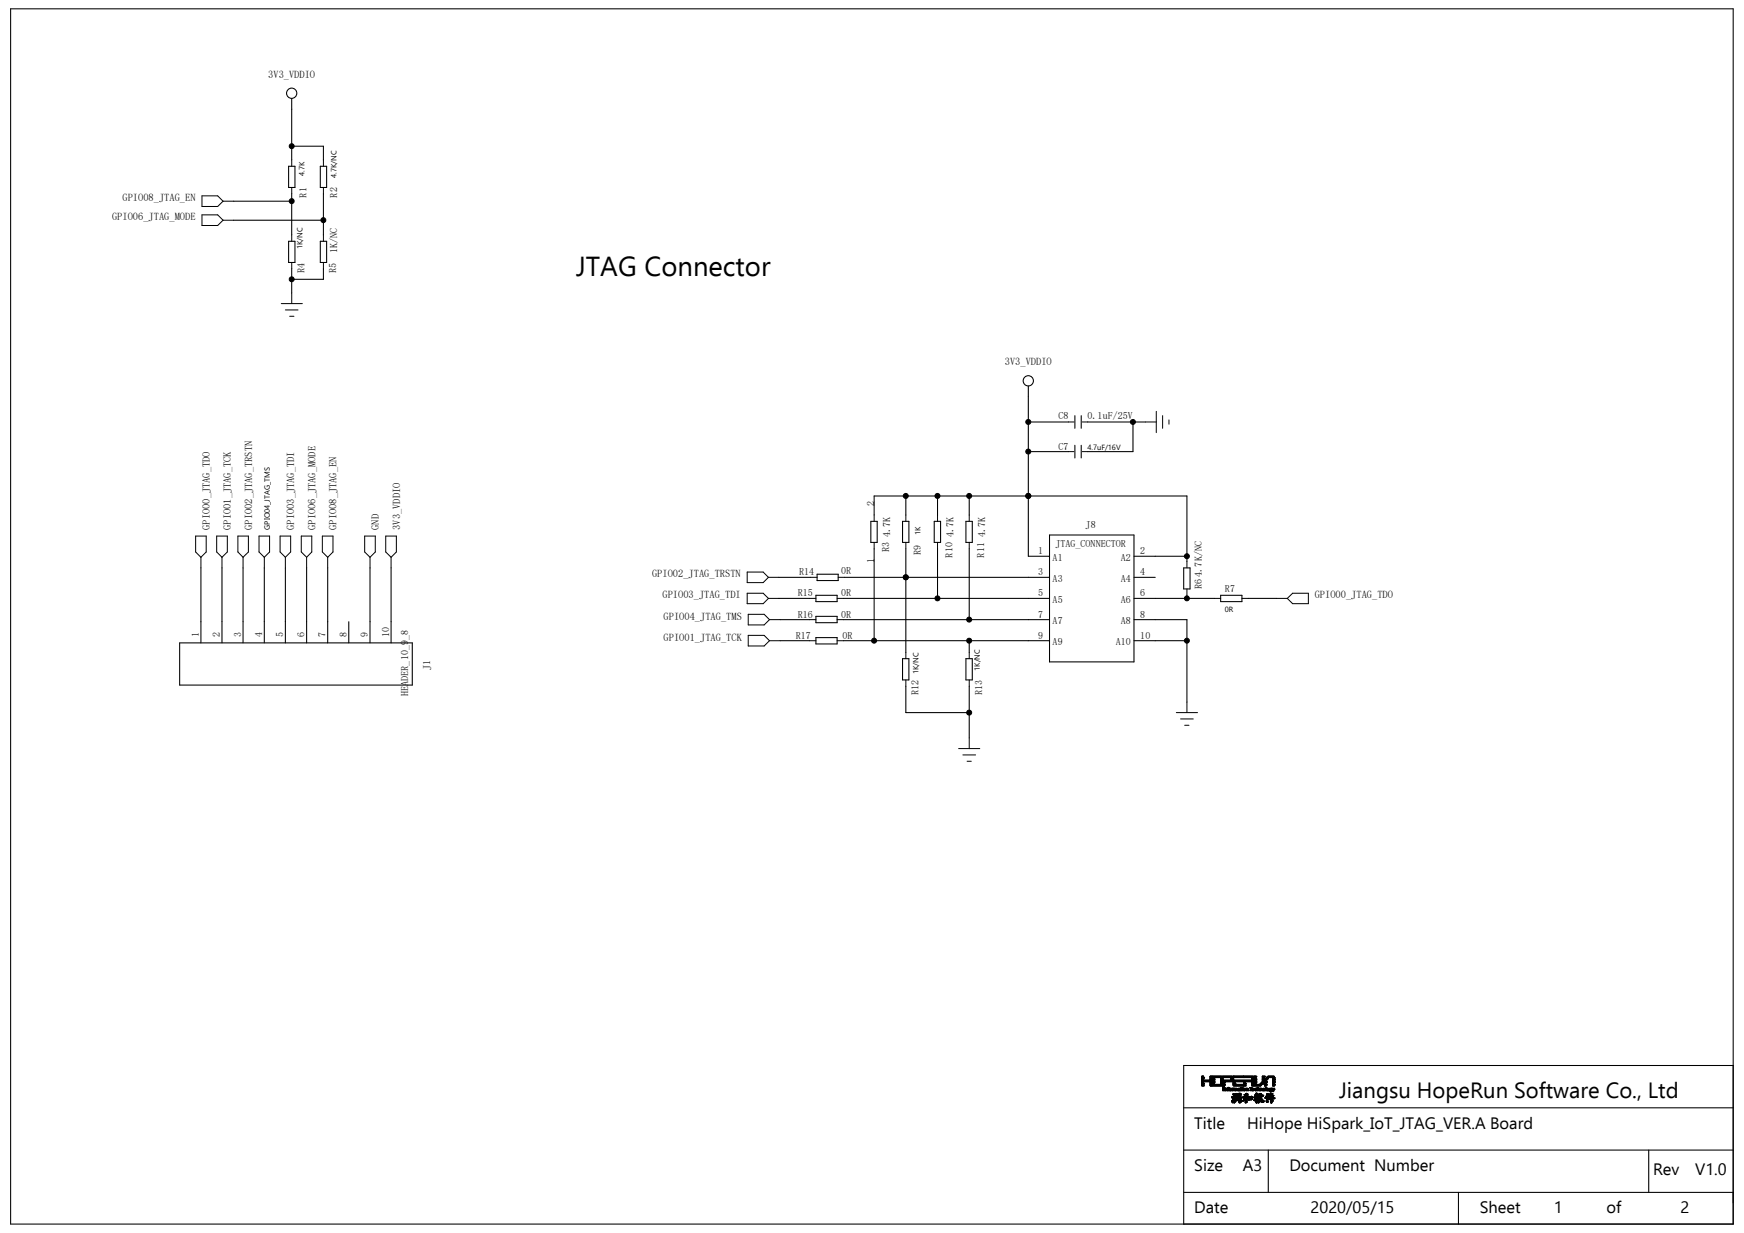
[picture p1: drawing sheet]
<svg xmlns="http://www.w3.org/2000/svg" width="297mm" height="210mm" viewBox="0 0 297 210" stroke-linecap="round" stroke-linejoin="round" font-family="sans-serif">
<g fill="none" stroke="#000" stroke-width=".17">
<path d="M34.4 33.4h2.7l.9 .9-.9 .9h-2.7zM34.4 36.6h2.7l.9 .9-.9 .9h-2.7zM38 34.3h1.8M38 37.5h1.8M49.7 27.2v1.1M49.7 31.9v1.1M55.1 27.2v1.1M55.1 31.9v1.1M47.9 51.7h3.6M48.6 52.8h2.2M49.3 53.9h.8M49.7 40v1.1"/>
<path d="M49.7 44.7v1.1M49.7 49.9v1.8M55.1 40v1.1M55.1 44.7v1.1M182 76.9h.9M182 71.9h.9M184.3 76.9h.9M184.3 71.9h.9M195.1 71.9h1.8M196.9 70.1v3.6M198 70.8v2.2M199.1 71.5v.7"/>
<path d="M33.3 91.3h1.8v2.7l-.9 .9-.9-.9zM34.2 94.9v1.8M36.9 91.3h1.8v2.7l-.9 .9-.9-.9zM37.8 94.9v1.8M40.5 91.3h1.8v2.7l-.9 .9-.9-.9zM41.4 94.9v1.8M44.1 91.3h1.8v2.7l-.9 .9-.9-.9zM45 94.9v1.8M47.7 91.3h1.8v2.7l-.9 .9-.9-.9zM48.6 94.9v1.8M51.3 91.3h1.8v2.7l-.9 .9-.9-.9zM52.2 94.9v1.8"/>
<path d="M54.9 91.3h1.8v2.7l-.9 .9-.9-.9zM55.8 94.9v1.8M62.1 91.3h1.8v2.7l-.9 .9-.9-.9zM63 94.9v1.8M65.7 91.3h1.8v2.7l-.9 .9-.9-.9zM66.6 94.9v1.8M127.2 97.4h2.8l.9 .9-.9 .9h-2.8zM130.9 98.3h1.7M138 98.3h1.1M142.7 98.3h1.1M148.9 87.7v1.1M148.9 92.4v1.1"/>
<path d="M154.3 87.7v1.1M154.3 92.4v1.1M159.7 87.7v1.1M159.7 92.4v1.1M165.1 87.7v1.1M165.1 92.4v1.1M202.1 95.6v1.1M127.2 101h2.8l.9 .9-.9 .9h-2.8zM127.4 104.6h2.7l.9 .9-.9 .9h-2.7zM127.4 108.2h2.7l.9 .9-.9 .9h-2.7zM130.9 101.9h1.7M131 105.5h1.8"/>
<path d="M131 109.1h1.8M137.9 101.9h1M137.9 105.5h1M137.9 109.1h1M142.6 101.9h1M142.6 105.5h1M142.6 109.1h1M154.3 111.1v1.1M154.3 115.8v1.1M165.1 111.1v1.1M165.1 115.8v1.1M202.1 100.3v1.1"/>
<path d="M202.1 119.6v1.8M206.8 101.9h1.1M211.5 101.9h1.1M217.4 101.9h1.8M219.2 101.9l.9-.9h2.7v1.8h-2.7zM163.2 127.5h3.7M164 128.6h2.1M164.7 129.7h.7M165.1 125.7v1.8M200.3 121.4h3.6M201.1 122.4h2.1M201.8 123.5h.7"/>
<path d="M204.7 184.8h.1M204.7 184.7h.1M204.7 184.3h.1M204.7 184.4h.1M204.7 184h.1M204.7 183.7h.1M204.7 183.8h.1M204.7 183.9h.1M204.7 183.4h.1M204.7 183.3h.1M204.7 183.3h.3v.2h-.3v.2h.3v.3M204.7 184.9h.3"/>
<path d="M204.7 184.7h.3v.1h-.3M204.7 184.8h.3M204.7 184.7h.3M204.7 184.6h.3M204.7 184.5h.3M204.7 184.4h.3M204.7 184.3h.3M204.7 184.3h1.7M204.7 184.2h1.7M204.7 184.1h1.7M204.7 184h1.7M204.7 184l1.7 .1"/>
<path d="M204.7 183.9h.3M204.7 183.8h.3M204.7 183.7h.3M204.7 183.6h.3M204.7 183.3h.3M204.7 183.4h.3M204.7 183.5h.3M205 184.9h.1M205 184.5h.1M205 184.6h.1M205 184.7h.1M205 183.5h.1"/>
<path d="M205 183.6h.1M205 184.3v.2h-.3v.2h.3M206.1 184.9h.1M206.1 184.7h.1M206.1 184.6h.1M206.1 184.5h.1M206.1 183.6h.1M206.1 183.5h.1M206.1 184.9h.3M206.1 184.8h.3M206.1 184.7h.3M206.1 184.3v.2h.3v.2h-.3"/>
<path d="M206.1 184.6h.3M206.1 184.5h.3M206.1 184.4h.3M206.1 184.3h.3M206.1 183.9h.3M206.1 183.8h.3M206.1 183.7h.3M206.1 183.6h.3M206.1 183.3h.3M206.1 183.4h.3M206.1 183.5h.3M206.4 184.8h.1"/>
<path d="M206.4 184.7h.1M206.4 184.4h.1M206.4 184.3h.1M206.4 184.2h.1M206.4 184.1h.1M206.4 183.3h.1M206.4 183.4h.1M206.4 184h.1M206.4 183.9h.1M206.4 183.8h.1M206.4 183.7h.1M206.4 183.3h-.3v.2h.3v.2h-.3v.3"/>
<path d="M206.4 184.9h-.3M206.4 184.7h-.3v.1h.3M206.4 184.1h-1.7v.1h1.7M206.4 184.6h.1M206.4 184.5h.1M206.4 183.5h.1M206.4 183.6h.1M206.4 184.8h2.1M206.4 184.7h2.1M206.4 184.7h.3M206.4 184.6h.3M206.4 184.5h.3"/>
<path d="M206.4 184.4h.3M206.4 184.3h.3M206.4 184.2h.3M206.4 184.1h.3M206.4 184h.3M206.4 183.6h.3v.1h-.3v.3l.3 .1M206.4 183.9h.3M206.4 183.8h.3M206.4 183.7h.3M206.4 183.6h.3M206.4 183.4h3.5M206.4 183.5h3.5"/>
<path d="M206.5 184.9h1.6M206.5 184.9h2M206.5 183.3h1.6M206.7 184.4h.1M206.7 184.3h.1M206.7 184.2h.1M206.7 184.1h.1M206.7 184h.1M206.7 183.9h.1M206.7 183.8h.1M206.7 183.7h.1M206.7 184.1h-.3v.4h.3v.2"/>
<path d="M207.9 184.7h.1M207.9 184.6h.1M207.9 184.5h.1M207.9 184h.1M207.9 183.6h.1M207.9 184.6h.6M207.9 184.5h.6M207.9 184.4h.6M207.9 184.3h.6M207.9 184.3h2M207.9 184.2h2M207.9 184.1h2"/>
<path d="M207.9 184h.3M207.9 183.9h.3M207.9 183.8h.3M207.9 183.7h.3M207.9 183.6h.3M208.1 183.3l-1.6 .1M208.2 184.8h.1M208.2 184.7h.1M208.2 184.4h.1M208.2 184.3h.1M208.2 184.2h.1M208.2 184.1h.1"/>
<path d="M208.2 184h.1M208.2 183.9h.1M208.2 183.8h.1M208.2 183.7h.1M208.2 183.4h.1M208.2 185.6h.1M208.2 185.5h.1M208.2 185.4h.1M208.2 185.3h.1M208.2 185.2h.1M208.2 185.1h.1M208.2 185h.1"/>
<path d="M208.2 184.9h.1M208.2 184.6h.1M208.2 184.5h.1M208.2 183.5h.1M208.2 185.4h.3M208.2 185.6h.3M208.2 185.5h.3M208.2 184.9h.3M208.2 183.3h1.7M208.2 185.3h.3M208.2 185.2h.3M208.2 185.2v.1"/>
<path d="M208.2 185.1h.3M208.2 185h.3M208.3 184h.1M208.3 184h1.6M208.3 184l1.6 .1M208.5 185.8h.1M208.5 185.7h.1M208.5 185.2h.1M208.5 184.8h.1M208.5 184.7h.1M208.5 184.4h.1M208.5 184.3h.1"/>
<path d="M208.5 185.7h-.3v.1l.3-.1M208.5 184.7h-2.1v.1h2.1M208.5 184.9v.3h-.3M208.5 185.3v.4M208.6 185.6h.1M208.6 185.5h.1M208.6 185.4h.1M208.6 185.4h.4M208.6 185.4h.2M208.6 185.6l.1 .1M208.7 185.8h.1M208.7 185.7h.1"/>
<path d="M208.7 185.4h.1M208.7 185.5h-.1M208.8 185.5h-.2M208.8 185.5h.1M208.8 185.4h.1M208.9 185.4h.1M208.9 185.8h.1M208.9 185.7h.1M208.9 185.6h.1M208.9 185.5h.1M209 185.6h.1M209 185.5h.1"/>
<path d="M209 185.4h.1M209 185.5l-.1 .2M209.1 185.6h.1M209.1 185.5h.1M209.1 185.4h.1M209.1 185.3h.1M209.1 185.4h.1v.3M209.1 185.3h.1h-.1M209.1 185.2h.2M209.1 185.2v.1M209.2 185.8h.1M209.2 185.7h.1"/>
<path d="M209.2 185.7l-.1 .1 .1-.1M209.3 185.4h.1M209.3 185.2h.1M209.3 185.4h-.2h.2M209.3 185.6h.1M209.3 185.5h.1M209.3 185.7h.2M209.3 185.6l.1 .1M209.3 185.7h.1M209.4 185.7h.1M209.4 185.4h.1M209.4 185.4h.3"/>
<path d="M209.4 185.5v.1M209.4 185.5h-.1M209.4 185.5h.1M209.5 185.7h.1M209.5 185.8h.1M209.6 185.4h.1M209.6 185.7h.3h-.1M209.7 183.6h.1M209.7 185.5h.2M209.7 183.9h.2M209.7 183.8h.2M209.7 183.7h.2"/>
<path d="M209.7 183.6h.2M209.7 185.6h.1M209.7 185.6h.2M209.7 185.4h.1M209.7 185.7h-.3M209.8 186.9h.1M209.8 186.9h.3l-.3 .1M209.8 186.9h.3M209.8 185.8h.1M209.8 185.7h.1M209.8 185.4h.1M209.8 185.4h.2"/>
<path d="M209.8 187.4h.2M209.8 187.7h.1M209.8 187.6l.2 .1M209.8 187.7h.2M209.8 187h.2M209.9 183.3h-1.7v.4h-.3v.3h.3v.9M209.9 185.6h.1M209.9 185.5h.1M209.9 185.4h.1M209.9 187.1h.2l-.1 .1M209.9 185.6l-.2 .1M209.9 187.3h.1"/>
<path d="M209.9 184.2h.1M209.9 184.1h.1M209.9 184h.1M209.9 183.9h.1M209.9 183.8h.1M209.9 183.7h.1M209.9 183.4h.1M209.9 184.1h-2v.4h.6v.2h-.6M209.9 183.4h-3.5l3.5 .1v.2h-.2v.3M210 187.8h.1M210 187.6h.1M210 187.5h.1"/>
<path d="M210 187.4h.1M210 187.2h.1M210 186.4h.1M210 186.3h.1M210 184.8h.1M210 184.7h.1M210 184.4h.1M210 184.3h.1M210 184.2h.1M210 184.1h.1M210 183.4h.1M210 183.3h.1"/>
<path d="M210 183.3h3.4M210 187.6h-.2h.2M210 187.7h-.2l.2 .1M210 184.9h2.1M210 184.3h3.5v.2h-.3v.2h.3M210 186.5l.7 .1M210 186.3h.2M210 184.7h2.1v.1h-2.1M210 184.8h2.1M210 184.7h2.1M210 184.6h.3M210 184.5h.3"/>
<path d="M210 184.4h.3M210 184.3h.3M210 184.2h3.5M210 184.1h3.4M210 183.3h3.5M210 183.4h3.5M210 183.5h3.5M210 187.3h.1M210 187.1h.1M210 187h.1M210 185.4h.1M210 184h.1"/>
<path d="M210 187.4h-.2v.1h.2M210 186.8h-.2l.2 .1M210 185.4h-.2v.3M210.1 187.2h.1M210.1 185.6h.1M210.1 185.5h.1M210.1 185.4h.1M210.1 185.4h.6M210.1 187.2l-.2 .1M210.1 185.4l.6 .1M210.1 187.6h.1M210.1 187.6h.2l-.2 .1h.2l-.1 .1"/>
<path d="M210.1 187.7h.2M210.1 184h1.6h-1.7M210.2 187.2h.1M210.2 185.8h.1M210.2 185.7h.1M210.2 187.3h.1M210.2 187.4h.1M210.2 185.5v.2M210.2 187.8h.1M210.2 187.1h.1M210.2 187h.1M210.2 186.9h.1"/>
<path d="M210.2 186.6h.1M210.2 186.9h.3M210.2 186.9h.2M210.2 187h.1v.3h-.1v.2M210.2 187h.2M210.2 186.8h.7M210.2 186.8h.4M210.2 186.7h.1M210.2 185.5h-.1M210.2 185.5h.1M210.2 186.4h.1M210.2 185.4h.1"/>
<path d="M210.3 187.7h.1M210.3 187.6h.1M210.3 187.5h.1M210.3 187.4h.1M210.3 187.3h.1M210.3 186.3h.1M210.3 184.7h.1M210.3 184.6h.1M210.3 184.5h.1M210.3 185.4h.2M210.3 187.5h-.2v.1h.2M210.3 184.3v.2h-.3v.2h.3"/>
<path d="M210.3 186.7h.1M210.3 185.8h.1M210.3 185.7h.1M210.3 185.5h.1M210.3 185.7l.1 .1-.1-.1M210.3 186.3h.4M210.3 185.6h.1M210.3 185.5h.1l-.1 .2M210.4 187.4h.1M210.4 186.5h.1M210.4 186.7h.2M210.4 186.3h.2"/>
<path d="M210.4 185.4h.1M210.4 186.4v.1M210.4 186.9h.1M210.4 186.4h.1M210.4 185.6h.1M210.4 187.3h.6M210.4 187.4h.5M210.4 187.5h.3M210.4 186.2h.2M210.4 186.7h.1M210.5 187.2h.1M210.5 187.2h.3h-.3"/>
<path d="M210.5 187h.1M210.5 186.9h.1M210.5 186.9h.4M210.5 187.1h.4M210.5 187h.4M210.6 185.4h.1M210.6 187.2h.1M210.6 186.8h.1M210.6 186.7h.1M210.6 185.6h.1M210.6 185.5h.1M210.6 187.3h.3"/>
<path d="M210.6 185.5l.1 .2M210.6 187v.1M210.7 186.7h.1M210.7 186.5l-.7 .1h.7h-.6M210.7 186.4h.1M210.7 185.8h.1M210.7 185.7h.1M210.7 185.5h.1M210.7 186.4l-.7-.1 .7 .1M210.7 186.7h-.5v.2h.7M210.8 185.6h.1M210.8 186.7h.1"/>
<path d="M210.8 186.6h.1M210.8 186.8h.1M210.8 186.5h.1M210.8 185.4h.1M210.8 186.3l.5 .1M210.8 186.6h.5M210.8 186.8h.1v.1h-.4M210.8 186.7h.5M210.8 186.5h.5M210.8 186.4h.5M210.8 186.3h.5v.1M210.8 186.2h.1"/>
<path d="M210.8 186.9l-.3 .1M210.8 186.2h.4M210.8 185.4h.7M210.8 185.7v.1M210.9 185.5h.1M210.9 185.4h.6M210.9 187.6h.1M210.9 187.6h.4M210.9 185.5h-.1l.1 .2M210.9 187.1h.1M210.9 185.7h-.1h.4h-.2M210.9 185.8h.1"/>
<path d="M210.9 187.1l-.4 .1M210.9 186.6h.1M211 187.3h.1M211 186.3h.1M211 187.4h-.6M211 187.7h.3M211 187.4h.1M211 187.8h.1M211 187.7h.1M211 187.8h.3M211 187.2h.1M211 186.6h.1"/>
<path d="M211 186.2h.2M211 187.2h.3M211.1 187.6h.1M211.1 187.5h.1M211.1 187.4h.1M211.1 187.2h.1M211.1 187.1h.1M211.1 186.8h.1M211.1 186.9h.2M211.1 187.3h.2M211.1 187.4h.2M211.1 187.5h.2"/>
<path d="M211.1 187.1h.2M211.1 187h.2M211.1 186.8h.2M211.1 185.6h.1M211.1 185.5h.1M211.1 185.8h.1M211.1 185.4h.1M211.2 185.6h.1M211.2 185.5h.1M211.2 185.4h-.2M211.2 185.5l-.1 .1M211.3 186.3h.1"/>
<path d="M211.3 186.3h-.5v.2h.5v.4h-.2v.2M211.3 187.4h.1M211.3 187.3h.1M211.3 187.1h.1M211.3 187h.1M211.3 186.9h.1M211.3 186.4h.1M211.3 187.1v.2h-.2v.1h.2v.3l-.3 .1M211.3 185.8h.1M211.3 185.7h.1M211.3 185.2h.1M211.3 185.3h.1"/>
<path d="M211.3 185.6h.1M211.3 185.5h.1M211.4 185.6h.1M211.4 185.5h.1M211.4 185.4h.1M211.4 185.3h.1M211.4 185.4l-.1 .3M211.5 185.4h.1M211.5 185.2h.1M211.5 185.3h.2M211.5 185.2h.2M211.6 185.8h.1"/>
<path d="M211.6 185.7h.1M211.6 185.4h.1M211.6 185.6h.1M211.6 185.5h.1M211.6 186.9h.1M211.6 186.8h.1M211.6 185.4v.3M211.6 186.9h.8M211.6 186.9h.7M211.6 186.8h1.7M211.7 187.4h.2M211.7 187h.8"/>
<path d="M211.7 185.2v.1M211.7 185.6h.1M211.7 185.7h.1M211.7 187h.2M211.7 184.9h.1M211.7 184h.1M211.7 183.5h.1M211.7 185.7h.4M211.7 184l-1.7 .1M211.7 183.3v.2M211.7 184.1v.2M211.7 184.7v.2"/>
<path d="M211.8 185.5h.1M211.8 184.8h.1M211.8 184.7h.1M211.8 184.4h.1M211.8 184.3h.1M211.8 184.1h.1M211.8 183.4h.1M211.8 184.6h.3M211.8 184.5h.3M211.8 184.4h.3M211.8 184.3h.3M211.8 183.3v.1"/>
<path d="M211.8 183.5h.1M211.8 184.1v.1M211.8 184.9v.1M211.8 187.3h.1M211.8 184h.1M211.8 186.8h.7M211.8 185.5h-.1h.1M211.8 184h1.7M211.8 187.5h-.2l.1 .1M211.8 185.8h.1M211.8 187.2h.5M211.9 184h1.6"/>
<path d="M211.9 187.1h.1M211.9 187h.1M211.9 187.1h.6M211.9 186.7h.6M211.9 185.4h.2M211.9 187v.1M211.9 187.4h.1M211.9 187h.6M212 187.3l-.3 .1M212 185.5h.1M212 185.6h.1M212 186.4h.4"/>
<path d="M212 186.7h.5M212.1 187.8h.1M212.1 187.6h.1M212.1 187.5h.1M212.1 187.4h.1M212.1 187.3h.1M212.1 186.6h.1M212.1 185.6h.1M212.1 185.4h-.3M212.1 185.5v.2h-.2M212.1 187.4h.2M212.1 187.5h.2"/>
<path d="M212.1 187.6h.2M212.1 187.7h.2M212.1 186.6l.4 .1M212.1 186.7h.1M212.1 186.3h.1M212.1 185.4h.1M212.1 184.9h.1M212.1 184.7h.1M212.1 184.6h.1M212.1 184.5h.1M212.1 185.4h-.4h.1M212.1 184.3v.2h-.3v.2h.3"/>
<path d="M212.1 185.5h.1M212.1 186.3h.3M212.2 186.3h.2M212.2 186.2h.1M212.2 185.6h.1M212.2 185.5h.1M212.2 185.4h.1M212.2 185.4h.3M212.2 185.4h.4v.3M212.2 187.8h-.1M212.3 187.7h.1M212.3 185.8h.1"/>
<path d="M212.3 185.7h.1M212.3 187.7l-.2 .1M212.3 185.5v.2M212.3 187.2h.1M212.3 187.2h-.5l.5 .1v.4h-.2M212.3 187.3h-.5M212.3 185.4l-.1 .1M212.3 186.6h.1M212.4 186.6h-.3M212.4 186.3h.1M212.4 186.4h.1M212.4 185.4h.2"/>
<path d="M212.4 186.4l-.5 .1M212.5 187.1h.1M212.5 187h.1M212.5 185.6h.1M212.5 185.5h.1M212.5 187.1h-.6l-.1 .1M212.5 186.8h.1M212.5 186.7h.1M212.5 186.9h.8M212.6 187.1h.1M212.6 187h.1M212.6 185.8h.1"/>
<path d="M212.6 185.7h.1M212.6 185.7l-.1 .1 .1-.1M212.6 187.1h.2M212.6 187l.1 .1M212.6 187.1h.7M212.6 187.3h.6M212.6 187.2h.6M212.7 187.4h.1M212.7 186.8h-.1M212.7 186.8h.1M212.8 185.3h.1M212.8 187h.1"/>
<path d="M212.8 185.2h.3M212.8 185.2v.1M212.9 185.6h.1M212.9 185.5h.1M212.9 185.4h.1M212.9 185.3h.1M212.9 186.8h.4M212.9 185.3l.1 .4M213 187.1h.1M213 187h.1M213 187h.3M213 186.9h.1"/>
<path d="M213 185.8h.1M213 185.7h.1M213 186.9h.3v.2h-.3M213 186.7h.3M213.1 186.7h.1M213.1 185.6h.1M213.1 185.6h.6M213.1 185.7h.1M213.1 185.2h.1M213.1 185.7h.2M213.1 185.6h.2M213.1 184.3h.4"/>
<path d="M213.1 183.9h.4M213.1 185.3h-.3M213.2 185.7h.3M213.2 185.4h.3M213.2 183.9h.3M213.2 187.2h.1M213.2 184.8h.1M213.2 184.7h.1M213.2 184.4h.1M213.2 183.9h.1M213.2 183.8h.1M213.2 183.7h.1"/>
<path d="M213.2 184.7h.3v.2l-.3-.1M213.2 184.9h.3M213.2 184.8h.3M213.2 184.7h.3M213.2 184.6h.3M213.2 184.5h.3M213.2 184.4h.3M213.2 183.8h.3M213.2 183.7h.3M213.2 183.6h.3M213.2 185.6h.1M213.2 185.7v.1"/>
<path d="M213.3 185.5h.1M213.3 187.1v.1h-.7v.1h.6M213.3 185.8h.1M213.3 186.8h.1M213.3 185.4l-.2 .1M213.3 186.9h.1M213.3 186.9h-.8h.4M213.4 185.4l.1 .1M213.4 185.7h.1M213.5 185.5h.1M213.5 184.2h.1M213.5 185.6h.1"/>
<path d="M213.5 185.4h.1M213.5 184.9h.1M213.5 184.7h.1M213.5 184.6h.1M213.5 184.5h.1M213.5 183.6h.1M213.5 183.5h.1M213.5 183.4h.1M213.5 183.4l-3.5 .1h3.5M213.5 183.6h-.3v.1h.3v.3h-1.7M213.5 185.7h.1M213.5 187.4h.6"/>
<path d="M213.5 185.6v.1M213.6 185.5h.1M213.6 184.8h.1M213.6 184.7h.1M213.6 184.6h.1M213.6 184.5h.1M213.6 184h.1M213.6 183.6h.1M213.6 183.5h.1M213.6 184.9h1.1M213.6 184.9h1.2M213.6 184.7h.3"/>
<path d="M213.6 184.6h.3M213.6 184.5h.3M213.6 184.4h.3M213.6 184.3h.3M213.6 184.2h.3M213.6 184.1h.3M213.6 184h.3M213.6 183.9h.3M213.6 183.8h.3M213.6 183.7h.3M213.6 183.6h.3M213.6 183.3h.3"/>
<path d="M213.6 183.4h.3M213.6 185.5v.1M213.6 183.5h.3M213.6 185.6h.1M213.6 187.5h.2M213.7 186.8h.1M213.7 185.5h.1M213.7 185.4h.1l-.7 .1h.6M213.7 185.6l.1 .1M213.7 186.8h1.2M213.7 186.8h1.3M213.7 187h.1"/>
<path d="M213.7 185.7h.5M213.7 186.9h.7M213.7 187.2h.1M213.7 187.1h.1M213.7 186.4h.1M213.7 186.4h.6l-.5 .1h.5M213.7 185.5v.1h-.1M213.7 187.1h.6M213.7 187.2h.4M213.8 186.6h.4M213.8 186.4h.5M213.8 185.8h.1"/>
<path d="M213.9 187.2h.1M213.9 184.4h.1M213.9 184.3h.1M213.9 184.2h.1M213.9 184.1h.1M213.9 184h.1M213.9 183.9h.1M213.9 183.8h.1M213.9 183.7h.1M213.9 183.4h.1M213.9 183.3h.1M213.9 183.3h-.3v.2h.3v.2h-.3v.3l.3 .1"/>
<path d="M213.9 184.1h-.3v.4h.3v.2M213.9 186.8h.1M213.9 187v.1M213.9 187.8h.1M213.9 187.7h.1M213.9 187.6h.1M213.9 187.1h.1M213.9 187h.1M213.9 186.6h.1M213.9 186.3h.1M213.9 186.2h.1M213.9 185.4h.4"/>
<path d="M213.9 187.4l.2 .1M213.9 187.7h.2M213.9 186.3v.1M213.9 187.2v.1M213.9 186.6l.4 .1M213.9 186.2h.2M214 187.9h.1M214 185.5h.1M214 185.4h-.3M214.1 185.4h.1M214.1 187.8h-.2M214.1 185.7h.1"/>
<path d="M214.1 187.6h.1M214.1 187.5h.1M214.1 187.4h.1M214.1 187.2h.1M214.1 186.2h.1M214.1 185.6h.1M214.1 185.5h.1M214.1 185.3h.1M214.1 185.4h.4M214.1 187.5l-.2 .1M214.1 187.6h-.2l.2 .2h-.2M214.1 185.7v.1"/>
<path d="M214.1 187h-.4M214.1 186.2l-.2 .1h.3h-.3M214.1 185.5h.2M214.2 187h.1M214.2 186.8h.1M214.2 186.3h.1M214.2 186.6v.1M214.2 185.8h.1M214.2 185.7h.1M214.2 185.2h.1M214.2 185.7h-.3M214.2 185.2l-.1 .1 .1-.1"/>
<path d="M214.2 187.2h.1M214.2 185.3v.1M214.2 185.5v.2M214.2 186.6h.1M214.3 187.8h.1M214.3 187.7h.2M214.3 187.6h.1M214.3 187l-.6 .1M214.4 185.4h.1M214.4 187.2l-.6 .1h1.1M214.4 187.4h.2M214.4 187.4v.1h.2"/>
<path d="M214.4 186.9h.1M214.4 187.3h.1M214.4 187.4h.1M214.4 185.5h.1M214.4 186.6h.1M214.4 185.6h.1M214.4 185.5l.1 .2M214.4 186.7h.1M214.4 186.6l.7 .1h-1.4h1M214.4 187.2h.5M214.5 187.7h.1M214.5 187.1h.1"/>
<path d="M214.5 187h.1M214.5 186.9h.1M214.5 186.4h.1M214.5 185.4h.1M214.5 186.6h.6M214.5 186.9h.3M214.5 186.9h.2l-.2 .1M214.5 187.7l-.2 .1M214.5 185.4h-.4M214.5 187.1v.1M214.5 187.1h.3M214.5 187h.2"/>
<path d="M214.5 186.5h.2M214.5 186.4h.2M214.5 187.1l.4 .1M214.5 185.8h.1M214.5 185.7h.1M214.5 185.5h.1M214.5 186.3h.2M214.5 187.6l-.2 .1v.1M214.6 187.6h-.3M214.6 184.7h.4M214.6 187.6h.1M214.6 185.6h.1"/>
<path d="M214.6 185.5h.1M214.6 185.4h.1M214.6 185.4h.3M214.6 185.4h.3h-.1M214.6 185.5h.1h-.1M214.6 187.5h.1M214.6 187.4h.1M214.7 186.6h.1M214.7 186.5h.1M214.7 186.2h.1M214.7 185.8h.1M214.7 185.7h.1"/>
<path d="M214.7 186.2h-.2v.2M214.7 186.5h-.2v.1M214.7 185.5v.2M214.7 186.4h.1M214.7 187.3v.1M214.7 186.7h.1M214.7 186.3h.1M214.7 187.4h.4M214.7 184.9v.1M214.7 186.8h.1M214.7 187.4l.5 .1M214.7 184.5h.5h-.5"/>
<path d="M214.8 186.7h.1M214.8 184.8v.1M214.8 187.1h.1M214.8 186.7h.3M214.8 184.4h.4M214.8 187.6h.3M214.8 187.6l.3 .1M214.8 187.7h.3M214.8 186.9h-1.1v.1h.7h-.2M214.9 185.5h.1M214.9 184.8h-1.3M214.9 187.2h-.5v.1"/>
<path d="M214.9 186.5h.2M214.9 185.5h.3M214.9 187.2h.1M214.9 185.6h.1M214.9 187.7h.2M214.9 186.5h.1M214.9 185.6h.2M214.9 185.5h.2M214.9 187.3h.1M214.9 184.7h.1M214.9 184.7h-1.3h1.3l-1.3 .1M215 185.8h.1"/>
<path d="M215 185.7h.1M215 184.7h.1M215 184h.1M215 183.6h.1M215 183.5h.1M215 187.3l-1.5 .1h1.6M215 184.2h.6M215 184.1h.6M215 184h.6M215 184h.7M215 183.9h.7M215 183.8h.3"/>
<path d="M215 183.7h.3M215 183.6h.3M215 183.3h.3M215 183.4h.3M215 185.5v.2M215 183.5h.3M215 185.6h.1M215 185.5h.1M215 184.6h.1M215.1 187.7h.1M215.1 186.6h.1M215.1 186.5h.1"/>
<path d="M215.1 185.5h.1M215.1 184.6h.1M215.1 185.4h.1M215.1 185.7h.1M215.1 185.6v.1h.3v-.1M215.1 184.6h-.5M215.1 185.4h.3M215.1 185.7v.1M215.1 185.5v.1h-.2M215.2 184.4h.1M215.2 185.8h.1M215.2 187.5h.1"/>
<path d="M215.3 187.6h.1M215.3 184.4h.1M215.3 187.6h-.5M215.3 184.2h.1M215.3 184.1h.1M215.3 184h.1M215.3 183.9h.1M215.3 183.8h.1M215.3 183.7h.1M215.3 183.4h.1M215.3 183.3h.1M215.3 183.3h-.3v.2h.3v.2h-.3v.3l.6 .1"/>
<path d="M215.3 185.4h.1M215.3 185.7h.1M215.3 184v.1M215.3 184.3h.1M215.3 184.9h.1M215.3 184.7h.1M215.3 184.6h.1M215.3 184.5h.1M215.3 184.1v.4h.3v.2h-.3M215.3 185.5h.3M215.3 184.9h.3M215.3 184.8h.3"/>
<path d="M215.3 184.7h.3M215.3 184.6h.3M215.3 184.5h.3M215.3 184.4h.3M215.3 183.9v.1M215.4 185.5v.1h.2M215.4 185.6h.4M215.4 183.8v.1M215.4 183.8h.5M215.4 187h.1M215.4 185.5h.1M215.4 187.1h.1"/>
<path d="M215.4 187h.2M215.5 185.6h.1M215.5 185.5h.1M215.5 186.9h.6M215.5 186.8h.1M215.5 185.4h.1M215.5 185.3h.1M215.5 186.8h1.1M215.5 183.7h.4h-.4M215.6 183.6h.4M215.6 185.8h.1M215.6 185.7h.1"/>
<path d="M215.6 185.2h.1M215.6 184.8h.1M215.6 184.7h.1M215.6 184.4h.1M215.6 184.3h.1M215.6 184.2h.1M215.6 184.1h.1M215.6 185.7l-.1 .1 .1-.1M215.6 186.9h-.2l.2 .1M215.6 184.9v.1l-.3-.1M215.6 185.3v.4M215.6 186.7h.1"/>
<path d="M215.6 186.7h1.2h-.8M215.6 184.7h-.3v.1h.3M215.6 184.3l-.8 .1M215.6 184.3h-.7M215.6 184.1h-.6v.1h.6M215.6 185.2l-.1 .1 .1-.1M215.7 187.5h.1M215.7 187.4h.1M215.7 187.3h.1M215.7 186.6h.1M215.7 187.3h.1v.1h-.1M215.7 187.4l.2 .1h-.2"/>
<path d="M215.7 187.6h.2M215.7 187.5v.1h.2M215.7 186.6h1.1M215.7 183.5h1.3M215.7 187.1h.1M215.7 187h.1M215.7 186.9h.1M215.7 186.5h.1M215.7 185.5h.1M215.7 185.4h.1M215.7 185.6l.1 .1M215.7 186.9h.4"/>
<path d="M215.7 187.1v.2h.2M215.7 187.2h.9l-.2 .1v.1h.2M215.7 186.9l.3 .1M215.7 187.1h1.3M215.7 187h.2M215.7 185.6h.1M215.7 187.2h.6M215.7 185.7h.1M215.7 187.7h.1M215.7 185.4h.3M215.8 186.3h.1M215.8 185.6h.1"/>
<path d="M215.8 183.9h.1M215.8 185.4h.2M215.8 186.3h.2M215.8 185.5h-.4M215.8 183.4h1.2M215.8 187.7h.1M215.8 187.6l-.1 .1h.1M215.8 185.8h.1M215.8 183.8l-.4 .1M215.9 187.6h.1M215.9 187.2h.1M215.9 187.1h.1"/>
<path d="M215.9 187h.1M215.9 186.9h.1M215.9 187v.1M215.9 183.3h1.1v.2h-1.3M215.9 186.7h.1M215.9 185.4h.2M215.9 183.7l-.5 .1M215.9 186.7h-.3l.3 .1v.1M215.9 183.3h1.1M215.9 185.7h.2h-.4M216 186.8h.1M216 186.7h.1"/>
<path d="M216 185.6h.1M216 185.5h.1M216 186.3h.1M216 186.6v.1M216 186.8h.7M216 185.6h.2M216 185.5h.2M216 186.4h.1M216 186.4h-.2M216 186.5v.1M216.1 186.4h.1M216.1 185.4h.1"/>
<path d="M216.1 186.5v.1M216.1 183.6h-.5M216.1 185.5v.1M216.1 186.4v.2M216.1 185.8h.1M216.1 185.6h.1M216.2 185.7h.1M216.2 185.7h.4M216.2 186.9h-.7M216.2 185.4h.5M216.2 185.6h.1M216.2 185.9h.3"/>
<path d="M216.2 187.3h-.2h.1M216.2 185.5h-.2M216.2 185.5h.1M216.2 187h.8M216.3 185.8h-.2l.4 .1M216.3 186.4h-.2M216.3 185.4h-.1l-.1 .2M216.3 186.4h.1M216.3 186.6h.1M216.3 186.3l.3 .1M216.3 186.6h-.6M216.3 186.3h.3"/>
<path d="M216.3 186.2h.3M216.4 186.5h.1M216.4 187.2h.1M216.4 186.9h.2M216.4 186.9h.6M216.4 187.3h.2M216.4 187.4h.2M216.4 186.5h.2h-.2M216.4 187.2h.2M216.4 187.8h.1M216.4 187.7h.1M216.4 185.7h.2"/>
<path d="M216.4 187.6h.2M216.4 187.7h.2l-.1 .2M216.4 187.8h.2M216.5 187.8h.1M216.5 185.8h.1M216.5 185.5h.1M216.5 185.6h.1M216.5 185.4h.1M216.5 185.5l.1 .3h-.2M216.5 185.9h.1M216.6 185.5h.1M216.6 185.4h-.2"/>
<path d="M216.6 186.2h-.3v.1h.3M216.6 185.4h.1M216.6 187.6h.1M216.6 187.5h.1M216.6 186.9h.1M216.6 186.8h.1M216.6 186.4h.1M216.6 186.3h.1M216.6 187.4h.1M216.6 187.3h.1M216.6 187.5h-.2v.2h.2h-.2M216.6 186.9h-.2v.1h.6"/>
<path d="M216.6 186.4l-.9 .1M216.6 185.4l.1 .1h.3M216.6 185.5h.2M216.7 185.9h.1M216.7 185.6h.1M216.7 185.4h.1M216.7 185.8h.1M216.7 185.9h.1h-.1M216.7 185.6h.2h-.2M216.7 185.7h.1M216.7 185.5h.1M216.7 184.9h.1"/>
<path d="M216.7 184.7h.1M216.7 184.6h.1M216.7 184.5h.1M216.7 184h.1M216.7 183.6h.1M216.7 185.7h.2l-.2 .1M216.7 183.6h.3v.1h-.3v.3l.3 .1M216.7 185.6v.1M216.7 184.9h.3M216.7 184.8h.3M216.7 184.7h.3M216.7 184.6h.3"/>
<path d="M216.7 184.5h.3M216.7 184.4h.3M216.7 184.3h.3M216.7 184.2h.3M216.7 184.1h.3M216.7 184h.3M216.7 183.9h.3M216.7 183.8h.3M216.7 183.7h.3M216.7 183.6h.3M216.8 186.6h-.4M216.8 186.6h.1"/>
<path d="M216.8 186.9h.1M216.8 185.5v.1M216.8 185.8h.1M216.8 185.6h.1M216.9 185.4h.1M216.9 185.4v.1h.1M217 187h.1M217 185.5h.1M217 187.1h.1M217 184.8h.1M217 184.7h.1M217 184.4h.1"/>
<path d="M217 184.3h.1M217 184.2h.1M217 184.1h.1M217 184h.1M217 183.9h.1M217 183.8h.1M217 183.7h.1M217 183.5h.1M217 184.1h-.3v.4h.3v.2h-.3M217 184.7h-.3v.2l.3-.1M217 184.9v.1l-.3-.1M217 187.1h-1.3"/>
</g>
<g fill="none" stroke="#000" stroke-width=".18">
<path d="M1.8 1.5h293.4v207h-293.4zM49.7 16.8v10.4M39.8 34.3h9.9M39.8 37.5h15.3M49.1 28.3h1.1v3.6h-1.1zM49.7 33v7M49.7 24.9h5.4v2.3M54.5 28.3h1.1v3.6h-1.1zM55.1 33v7M49.1 41.1h1.1v3.6h-1.1zM49.7 45.8v4.1M54.5 41.1h1.1v3.6h-1.1z"/>
<path d="M55.1 45.8v1.8h-5.4M175.1 65.7v29h3.6M175.1 71.9h6.9M175.1 76.9h6.9M183 70.8v2.2M183 75.8v2.2M184.1 70.8v2.2M184.1 75.8v2.2M185.2 71.9h9.9M192.9 71.9v5h-7.7M34.2 96.7v12.8M37.8 96.7v12.8"/>
<path d="M41.4 96.7v12.8M45 96.7v12.8M48.6 96.7v12.8M52.2 96.7v12.8M55.8 96.7v12.8M63 96.7v12.8M66.6 96.7v12.8M132.6 98.3h5.4M139.1 97.8h3.6v1.1h-3.6zM143.8 98.3h34.9M148.3 88.8h1.1v3.6h-1.1zM148.9 87.7v-3.2h53.2v11.1"/>
<path d="M148.9 93.5v15.6M153.7 88.8h1.1v3.6h-1.1zM154.3 98.3h.1M154.3 84.5v3.2M154.3 93.5v17.6M159.1 88.8h1.1v3.6h-1.1zM159.7 84.5v3.2M159.7 93.5v8.4M164.5 88.8h1.1v3.6h-1.1zM165.1 84.5v3.2M165.1 93.5v12M175.1 84.5h.1"/>
<path d="M178.7 91.1h14.4v21.6h-14.4zM193.1 94.7h9M193.1 98.3h3.6M201.6 96.7h1.1v3.6h-1.1zM30.6 109.5h39.6v7.2h-39.6zM59.4 105.9v3.6M132.6 101.9h5.3M132.8 105.5h5.1M132.8 109.1h5.1M138.9 101.4h3.7v1.1h-3.7zM138.9 105h3.7v1.1h-3.7zM138.9 108.6h3.7v1.1h-3.7z"/>
<path d="M143.6 101.9h35.1M143.6 105.5h35.1M143.6 109.1h35.1M148.9 109.1h.1M153.7 112.2h1.1v3.6h-1.1zM154.3 116.9v4.5h10.8M164.5 112.2h1.1v3.6h-1.1zM165.1 109.1v2M165.1 116.9v8.8M193.1 101.9h13.7M193.1 105.5h9v14.1M193.1 109.1h9"/>
<path d="M202.1 101.4v.5M207.9 101.4h3.6v1.1h-3.6zM212.6 101.9h4.8M201.6 195.9h93.6M201.6 188.7h93.6M216 195.9v7.2M280.8 195.9v7.2M295.2 181.5h-93.6v27M201.6 203.1h93.6M248.4 203.1v5.4"/>
<circle cx="49.7" cy="15.9" r=".87"/>
<circle cx="175.1" cy="64.9" r=".87"/>
</g>
<g fill="#000" stroke="#000" stroke-width=".17">
<circle cx="49.7" cy="34.3" r=".42"/>
<circle cx="49.7" cy="24.9" r=".42"/>
<circle cx="55.1" cy="37.5" r=".42"/>
<circle cx="49.7" cy="47.6" r=".42"/>
<circle cx="175.1" cy="76.9" r=".42"/>
<circle cx="175.1" cy="71.9" r=".42"/>
<circle cx="192.9" cy="71.9" r=".42"/>
<circle cx="154.3" cy="84.5" r=".42"/>
<circle cx="154.3" cy="98.3" r=".42"/>
<circle cx="159.6" cy="84.5" r=".42"/>
<circle cx="165" cy="84.5" r=".42"/>
<circle cx="175.1" cy="84.5" r=".42"/>
<circle cx="202.1" cy="94.7" r=".42"/>
<circle cx="148.9" cy="109.1" r=".42"/>
<circle cx="159.7" cy="101.9" r=".42"/>
<circle cx="165" cy="105.5" r=".42"/>
<circle cx="165" cy="109.1" r=".42"/>
<circle cx="202.1" cy="109.1" r=".42"/>
<circle cx="202.1" cy="101.9" r=".42"/>
<circle cx="165" cy="121.4" r=".42"/>
</g>
<text font-size="4.7" x="98.1" y="47">JTAG Connector</text>
<text font-size="3.8" x="228" y="187.1">Jiangsu HopeRun Software Co., Ltd</text>
<g font-size="2.8">
<text x="203.4" y="192.3">Title</text>
<text x="212.4" y="192.3">HiHope HiSpark_IoT_JTAG_VER.A Board</text>
<text x="203.4" y="199.5">Size</text>
<text x="211.7" y="199.5">A3</text>
<text x="219.6" y="199.5">Document Number</text>
<text x="281.5" y="200.2">Rev</text>
<text x="288.7" y="200.2">V1.0</text>
<text x="203.4" y="206.7">Date</text>
<text x="223.2" y="206.7">2020/05/15</text>
<text x="252" y="206.7">Sheet</text>
<text x="264.6" y="206.7">1</text>
<text x="273.6" y="206.7">of</text>
<text x="286.2" y="206.7">2</text>
</g>
<g font-size="1.8">
<text x="45.7" y="13.2">3V3_VDDIO</text>
<text x="20.9" y="34.3">GPIO08_JTAG_EN</text>
<text x="19.1" y="37.5">GPIO06_JTAG_MODE</text>
<text x="171.1" y="62.2">3V3_VDDIO</text>
<text x="35.7" y="90.2" transform="rotate(-90 35.7 90.2)">GPIO00_JTAG_TDO</text>
<text x="39.3" y="90.2" transform="rotate(-90 39.3 90.2)">GPIO01_JTAG_TCK</text>
<text x="42.9" y="90.2" transform="rotate(-90 42.9 90.2)">GPIO02_JTAG_TRSTN</text>
<text x="50.1" y="90.2" transform="rotate(-90 50.1 90.2)">GPIO03_JTAG_TDI</text>
<text x="53.7" y="90.2" transform="rotate(-90 53.7 90.2)">GPIO06_JTAG_MODE</text>
<text x="57.3" y="90.2" transform="rotate(-90 57.3 90.2)">GPIO08_JTAG_EN</text>
<text x="64.5" y="90.2" transform="rotate(-90 64.5 90.2)">GND</text>
<text x="68.1" y="90.2" transform="rotate(-90 68.1 90.2)">3V3_VDDIO</text>
<text x="111.1" y="98.3">GPIO02_JTAG_TRSTN</text>
<text x="112.8" y="101.9">GPIO03_JTAG_TDI</text>
<text x="223.9" y="101.9">GPIO00_JTAG_TDO</text>
<text x="113" y="105.5">GPIO04_JTAG_TMS</text>
<text x="113" y="109.1">GPIO01_JTAG_TCK</text>
</g>
<g font-size="1.7">
<text x="52.2" y="33.6" transform="rotate(-90 52.2 33.6)">R1</text>
<text x="57.4" y="33.6" transform="rotate(-90 57.4 33.6)">R2</text>
<text x="51.9" y="46.4" transform="rotate(-90 51.9 46.4)">R4</text>
<text x="57.3" y="46.4" transform="rotate(-90 57.3 46.4)">R5</text>
<text x="57.4" y="43" transform="rotate(-90 57.4 43)">1K/NC</text>
<text x="180.3" y="71.3">C8</text>
<text x="185.2" y="71.3">0.1uF/25V</text>
<text x="180.3" y="76.6">C7</text>
<text x="148.9" y="86.1" transform="rotate(-90 148.9 86.1)">2</text>
<text x="184.9" y="89.9">J8</text>
<text x="148.9" y="95.9" transform="rotate(-90 148.9 95.9)">1</text>
<text x="151.4" y="94.1" transform="rotate(-90 151.4 94.1)">R3</text>
<text x="151.6" y="91.5" transform="rotate(-90 151.6 91.5)">4.7K</text>
<text x="156.8" y="94.5" transform="rotate(-90 156.8 94.5)">R9</text>
<text x="162.2" y="95" transform="rotate(-90 162.2 95)">R10</text>
<text x="162.4" y="91.5" transform="rotate(-90 162.4 91.5)">4.7K</text>
<text x="167.6" y="95" transform="rotate(-90 167.6 95)">R11</text>
<text x="167.8" y="91.5" transform="rotate(-90 167.8 91.5)">4.7K</text>
<text x="176.8" y="94.4">1</text>
<text x="179.3" y="95.5">A1</text>
<text x="179.7" y="93.1">JTAG_CONNECTOR</text>
<text x="190.9" y="95.5">A2</text>
<text x="194.2" y="94.4">2</text>
<text x="135.9" y="101.6">R15</text>
<text x="136.1" y="98">R14</text>
<text x="143.3" y="97.8">0R</text>
<text x="143.3" y="101.6">0R</text>
<text x="176.8" y="98">3</text>
<text x="176.8" y="101.6">5</text>
<text x="179.3" y="99.1">A3</text>
<text x="190.9" y="99.1">A4</text>
<text x="194.2" y="98">4</text>
<text x="194.2" y="101.6">6</text>
<text x="204.7" y="100.4" transform="rotate(-90 204.7 100.4)">R6</text>
<text x="204.7" y="98.2" transform="rotate(-90 204.7 98.2)">4.7K/NC</text>
<text x="208.6" y="100.8">R7</text>
<text x="135.9" y="105.2">R16</text>
<text x="143.3" y="105.2">0R</text>
<text x="176.8" y="105.2">7</text>
<text x="179.3" y="102.6">A5</text>
<text x="179.3" y="106.3">A7</text>
<text x="190.9" y="102.6">A6</text>
<text x="190.9" y="106.3">A8</text>
<text x="194.2" y="105.2">8</text>
<text x="33.8" y="108.4" transform="rotate(-90 33.8 108.4)">1</text>
<text x="37.5" y="108.4" transform="rotate(-90 37.5 108.4)">2</text>
<text x="41" y="108.4" transform="rotate(-90 41 108.4)">3</text>
<text x="44.7" y="108.4" transform="rotate(-90 44.7 108.4)">4</text>
<text x="48.2" y="108.4" transform="rotate(-90 48.2 108.4)">5</text>
<text x="51.8" y="108.4" transform="rotate(-90 51.8 108.4)">6</text>
<text x="55.5" y="108.4" transform="rotate(-90 55.5 108.4)">7</text>
<text x="59" y="108.4" transform="rotate(-90 59 108.4)">8</text>
<text x="62.6" y="108.4" transform="rotate(-90 62.6 108.4)">9</text>
<text x="66.3" y="108.4" transform="rotate(-90 66.3 108.4)">10</text>
<text x="135.5" y="108.8">R17</text>
<text x="143.5" y="108.8">0R</text>
<text x="176.8" y="108.8">9</text>
<text x="179.3" y="109.9">A9</text>
<text x="190" y="109.9">A10</text>
<text x="194.2" y="108.8">10</text>
<text x="69.5" y="118.5" transform="rotate(-90 69.5 118.5)">HEADER_10_9_8</text>
<text x="73.3" y="114.1" transform="rotate(-90 73.3 114.1)">J1</text>
<text x="156.4" y="118.4" transform="rotate(-90 156.4 118.4)">R12</text>
<text x="167.2" y="118.4" transform="rotate(-90 167.2 118.4)">R13</text>
</g>
<g font-size="1.3">
<text x="51.9" y="30" transform="rotate(-90 51.9 30)">4.7K</text>
<text x="57.3" y="30.3" transform="rotate(-90 57.3 30.3)">4.7K/NC</text>
<text x="51.5" y="42.5" transform="rotate(-90 51.5 42.5)">1K/NC</text>
<text x="185.2" y="76.6">4.7uF/16V</text>
<text x="45.9" y="90.2" transform="rotate(-90 45.9 90.2)">GPIO04_JTAG_TMS</text>
<text x="156.8" y="91.1" transform="rotate(-90 156.8 91.1)">1K</text>
<text x="208.6" y="104.3">0R</text>
<text x="156.4" y="114.8" transform="rotate(-90 156.4 114.8)">1K/NC</text>
<text x="166.9" y="114.3" transform="rotate(-90 166.9 114.3)">1K/NC</text>
</g>
</svg>
